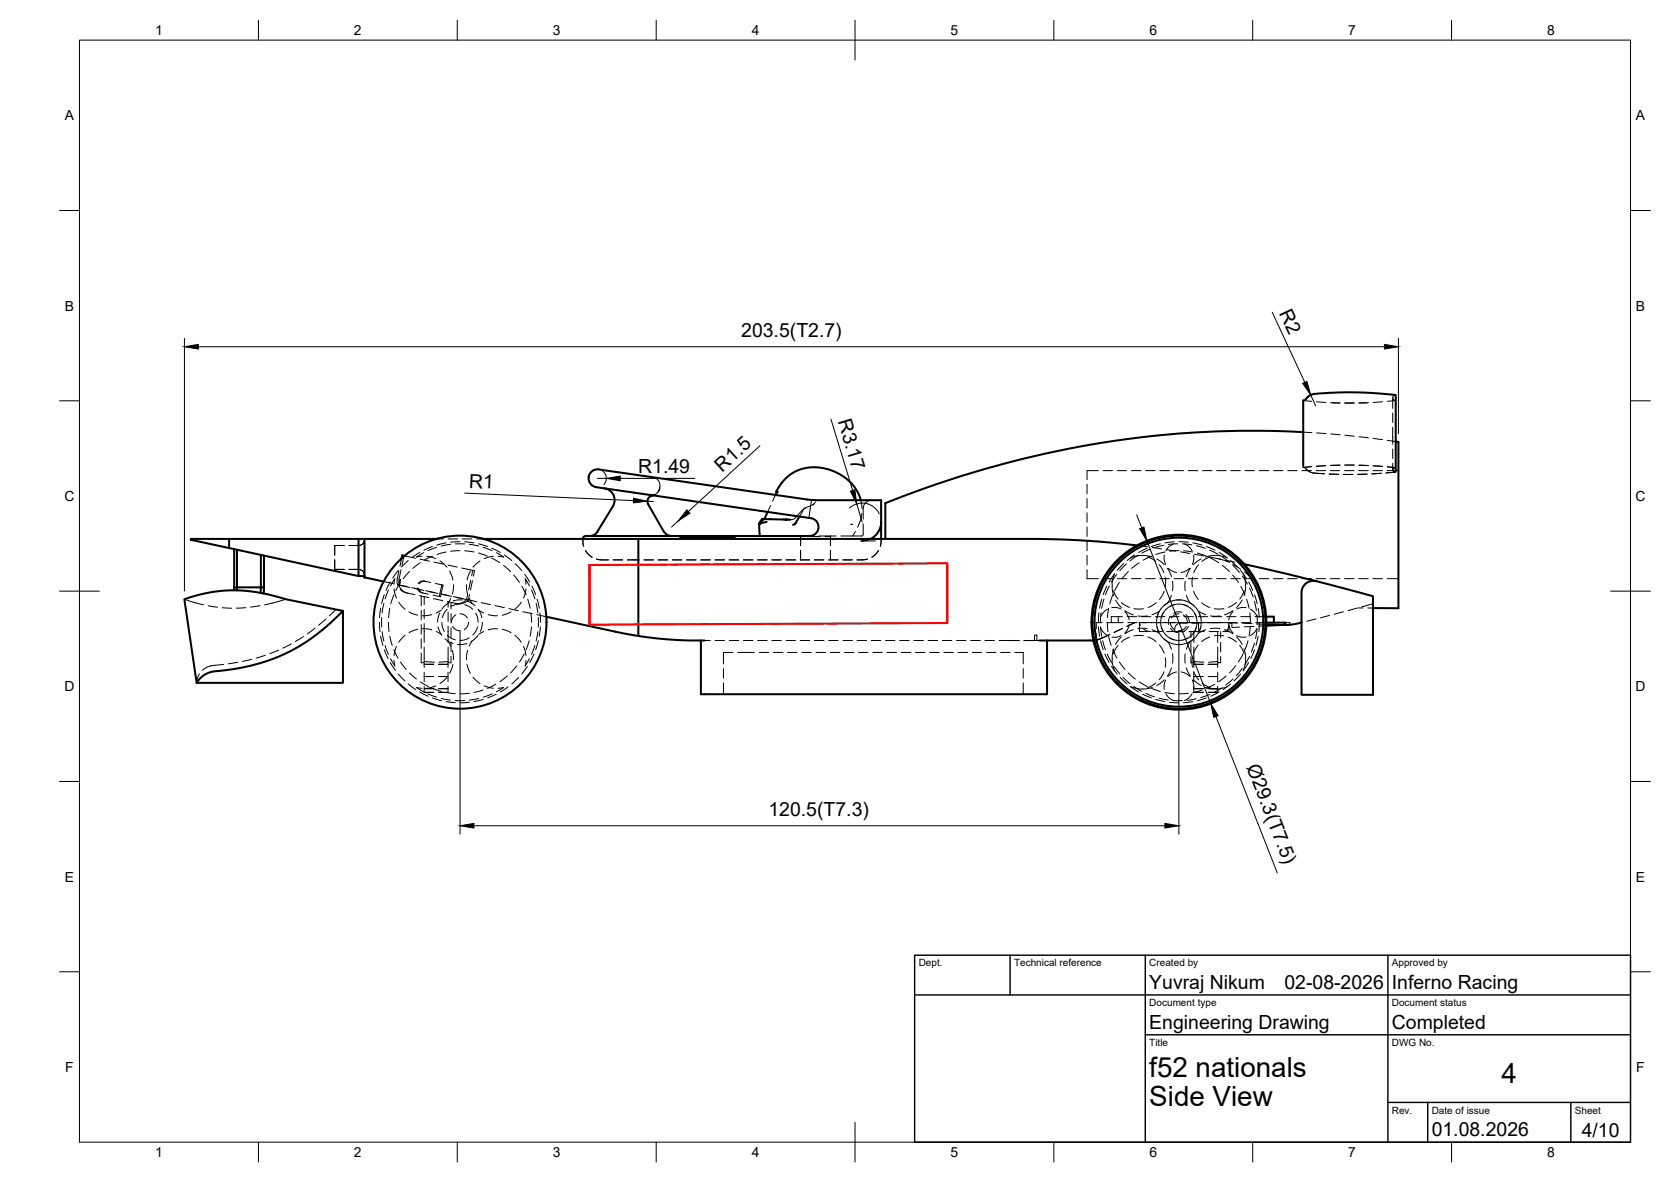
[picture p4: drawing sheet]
<svg xmlns="http://www.w3.org/2000/svg" width="297mm" height="210mm" viewBox="0 0 297 210" stroke-linecap="round" stroke-linejoin="round" font-family="sans-serif">
<!-- layer: Hidden -->
<g fill="none" stroke="#000" stroke-width=".18">
<path d="M231.6 71.2l1.5 .1M231.6 76.8l1.6 .1M234 71.4l1.7 .1M234 76.9l1.7 .1M236.5 71.6h1.7M236.5 77.1l1.7 .2M236.7 71.6h1.5M239 71.6h1.7M239 77.3l1.7 .2M241.5 71.6h1.5M241.5 77.6l1.7 .2M243.2 71.6h-1.7"/>
<path d="M244 77.9l1.7 .2M245.7 71.4l-1.6 .1M246.6 78.2l1.5 .3M247.5 75.9v3M247.5 73.4v1.7M247.5 70.7v1.8M247.5 79.8v1.7M248.1 70.2a.49 .49 0 0 0-.6 .5 .49 .49 0 0 0 .6 .5l-1.5 .1M46.9 98.7v1.1M59.5 99.5v1.7h1.7M61.2 96.9h-1.7v1.7M64.8 95.9a1.04 1.04 0 0 1-1.1 1h-1.7"/>
<path d="M71.4 99.2l-.3 1.4M71.8 98.7l-.3 1.7M71.9 98.8l1.9 .4M72.6 99.6l-1.3 1.1M74.6 98.2l-1.4 .9M74.7 99.3l1.6 .4M74.7 100l-1.3 1M75.3 98.2l-1.3 .8 1-.2M75.8 98.8l1.7 .5M76.9 97.1l-1.6 .7M76.9 98.8l-1.5 .7M77.1 99.9l1.7 .3"/>
<path d="M77.6 95.7h1.2M77.6 97.2l-1.6 .6M78.2 99.7l1.2 1.1M79.3 98.1l-1.6 .4M79.3 96.5l-1.6 .3M79.7 95.7h1.6M80.1 96.7l-1.7 .3M80.9 96.6h1.7M81.8 97.8l-1.7 .1M81.8 96.2l-1.7 .1M82.2 95.7h1.7M82.6 97.9l1.6 .2"/>
<path d="M82.6 96.3l1.6 .2M83.4 96.7l1.7 .3M84.7 95.7h1.3M85 98.3l1.6 .5M85.1 96.6l1.5 .5M85.3 99.7l-1.2 1.1M85.9 97.2l1.6 .6M87.4 99.1l1.4 .9M87.4 97.4l1.5 .8M87.7 98.8l-1.6 .5M88.2 98.2l1.3 .8-1-.2M89.6 98.6l1.4 1"/>
<path d="M103.6 95.7l.1 1.4zM104.1 97.8l.5 .7 .6 .5M106 99.3l2.1 .2M109 99.5h1.7M111.5 99.5h2.1M114.5 99.5h1.6M116 84.8a1.67 1.67 0 0 1 1.3 1.6 1.67 1.67 0 0 1-1.2 1.6M116.5 87.8l-.9 .1h.5M117 99.5h1.7M117.1 87.2l.2-.5-.4 .8M119.5 99.5h1.7M120.8 95.2v.3h1.4"/>
<path d="M122 99.5h1.7M122.2 95.2v.3M122.2 95.2v.3h2.1v-.3M123.2 95.2v.3M124.3 95.2v.3M124.6 99.5h1.6M124.6 95.2v.3M124.7 95.2v.3M125.1 95.2v.3M125.7 95.2v.3M125.7 95.2v.3h-1.4M125.8 95.2v.3"/>
<path d="M126.3 95.2v.3M126.8 95.2v.3M127.1 99.5h1.7M127.3 95.2v.3M128.2 95.2v.3M129.2 95.2v.3h-2v-.3v.3h-1.5M129.3 95.2v.3M129.6 99.5h1.7M130.7 95.2v.3h-1.5M132.1 99.5h1.7M134.7 99.5h1.6M135.1 93h.1"/>
<path d="M135.1 92.8l-.1 .2M135.1 92.8h.1M135.2 92.8l-.1 .2M135.2 92.8l-.2 .3M135.3 92.5l-.1 .3M135.4 92.4l.1-.1-.5 .8 .1-.3zM135.4 92.4l-.1 .1M135.4 92.4h.1M135.5 92.3l-.3 .5M135.5 92.2l-.2 .3M135.6 92.3l-.2 .3M135.6 92.2h.1"/>
<path d="M137 89.8l-.5 1.2-1.6-.3M137.2 99.5h1.7M137.3 91.1l1.7 .2M137.8 87.9l-.5 1.2M139.7 92.3h.1M139.7 99.5h1.7M139.8 91.4l1.7 .3M140.6 92.3h-.3M142.2 95.2l.1 .1h1M142.2 99.5h1.7M142.3 91.8l1.5 .2M142.3 95.2v1.8"/>
<path d="M142.3 97.8v1.7M143.2 90.2l-.6 .4-1.5 1.6-1.4 .1M143.8 92h.1M143.9 95.2h.8M144.1 95.3h1.7M144.2 88.8l-.4 3.2M144.4 89.7l.4-.3-.3 .3-1.6 .7-.8 1.4M144.8 99.5h1.6M145 89.2l-.1 .1M145.6 95.2h3M146.6 95.3h1M147.3 99.5h1.7"/>
<path d="M147.6 95.2v1.7M147.6 97.8v1.7M147.7 95.2l-.1 .1v1.7M149.8 99.5h1.7M151.2 93.1l.3 .1M152 94.4l-.4 .8M153 96.1l1-.1 .7-.3-.7 .3zM153 88.9l.2 1.5M153.2 91.2l-.2 1.1-.6 1.4M153.2 96.1h2.4M153.4 93.1v1.9l-.1 .2h-3.8M154.2 99.3l-1.9 .2"/>
<path d="M154.9 88.9a1.49 1.49 0 0 0-1.5 1.4v1.9M156.1 97.8l-.5 .7-.6 .5M156.6 95.7l-.1 1.4M185 95.7l.2 .1M193.2 98.7v1.7M193.2 96.2v1.6M193.2 93.6v1.7M193.2 91.1v1.7M193.2 88.6v1.7M193.2 86.1v1.6M195.2 83.6h-2v1.6M196 83.6h1.7"/>
<path d="M198.6 83.6h1.7M201.1 83.6h1.7M201.7 98.6l-1.4 1M202.1 96.9l1.9 .3M202.3 98.7l-1.4 .4M202.5 100l-1.4 1M203.1 98.7h-.9l-1.4 1M203.2 98.7l1.6 .3M203.6 83.6h1.7M203.9 97.4l-1.5 .8M203.9 98.9l1.5 .8M204.4 97.6l-1.5 .7"/>
<path d="M204.7 98.8l-1.5 .7M204.8 97.3l1.7 .2M205.6 99.3l1.3 1M206.1 83.6h1.7M206.2 96.6l-1.6 .5M206.8 96.9l-1.6 .4M206.9 98.6v.9l.3 .8M207 98.1l-1.6 .4M207.3 97.6l1.7 .3M208.6 96.6l-1 .7-.4 .6M208.7 83.6h1.7M208.7 96.3l-1.7 .2"/>
<path d="M209.3 96.6l-1.6 .1M209.5 97.8l-1.6 .1M209.5 96.2l1.7 .1M209.8 98l1.7 .3M210.2 96.6l1.6 .2M210.4 97.9l1.6 .2M210.5 96.6l.7 .4 .7 .8M211.2 83.6h1.7M212 96.5l1.6 .3M212.1 98.6l.1 .9-.3 .8M212.3 98.5l1.6 .3M212.6 97l1.6 .4"/>
<path d="M212.8 98.3l1.6 .5M213.5 99.3l-1.4 1M213.7 83.6h1.7M214.4 97.1l1.5 .7M214.8 98.9l2 .4 1.5 .6M215 97.7l1.5 .8M215.1 98.9l-1.5 .8M215.2 99.1l1.4 .9M215.9 98.7l-1.7 .3M216.2 83.6h1.7M216.7 99.3l.3 .1M216.7 98.2l1.4 .9"/>
<path d="M216.7 98.7l1.5 .4M216.8 98.7h-.9M217.2 98.9l1.4 1M217.8 99.5l1.7 .4M218.7 99.6l1.2 1.1M218.8 83.6h1.7M221.3 83.6h1.7M223.8 83.6h1.7M226.3 83.6h1.7M228.9 83.6h1.7M231.4 83.6h1.7M231.6 83l.4 .1 .8 .7 .9 .3"/>
<path d="M231.6 82.8v.2M233.1 82.9l-1.5 .1M233.7 84.1l1.7 .1zM233.9 83.6h1.7M234 82.8l1.6-.1-1.6 .1M236.3 84.2l1.6 .1zM236.4 83.6h1.7M238.2 82.6l-1.7 .1M238.8 84.3h1.6M238.8 84.3h1.7M239 83.6h1.7M239 82.6h1.7"/>
<path d="M241.3 84.3l1.7-.1zM241.5 83.6h1.7M243.2 82.7h-1.7h1.7M243.8 84.2l1.7-.1zM244 83.6h1.7M244.1 82.7l1.6 .2-1.7-.1M246.5 83.6h2.1M246.6 82.9l1.5 .2M247.5 82.3v1.2M248.1 83.1l-.4 .1-.2 .2 .2 .3 .4 .2M248.1 83.1l-.4 .1-.2 .2 .2 .3 .4 .2-1.8 .1 1.8-.1M248.1 83.7v.2"/>
<path d="M32.8 106.5l3.4 .9M35.4 119.7l-.3 .8-.1 .8M37 107.6l1.7 .3M39.5 108l1.7 .1M39.8 118l-2.5 .3-.8 .4-.5 .4M42.3 117.7l-1.7 .2M43.7 108h-1.7M44.7 117.1l-1.6 .4M46.2 107.6l-1.7 .3M46.9 103.2v2.2M46.9 100.7v1.7M47.2 116.4l-1.7 .5"/>
<path d="M49.5 115.5l-1.5 .6M50.8 106.5l-3.8 1M51.8 114.4l-1.5 .8M53.9 113.1l-1.4 .9M56 111.6l-1.4 1M57.9 110l-1.3 1.1M59.7 108.3l-1.2 1.1M62 101.2h1.7a1.05 1.05 0 0 1 1.1 1.1 1.05 1.05 0 0 0-1.1-1.1zM67.4 110.6l.1 1.6M67.7 108.1l-.2 1.6M67.7 113l.3 1.7M67.8 109.7v1.7"/>
<path d="M67.9 112.2l.3 1.7M68.2 103.3l1.7 .4M68.2 107.2l-.3 1.7M68.3 105.7l-.5 1.6M68.3 115.5l.7 1.5M68.5 114.7l.6 1.6M69 110.6l.1 1.6M69.1 104.8l-.6 1.6M69.3 108.1l-.2 1.6M69.3 113l.4 1.6M69.4 103.4l-.8 1.5M69.4 117.7l.9 1.4"/>
<path d="M69.4 117l.8 1.3-.2-1M70 105.7l-.5 1.6M70 115.4l.7 1.5M70 103.8l.2-1-.8 1.3M70 104.6l.5 1.7M70.5 114.9l-.5 1.6M70.7 103.9l1.7 .3M70.8 101.4l-1 1.3M70.8 119.8l1.1 1.2M70.9 107l1.1 1.2M70.9 104l.3 .5 .4 .5 .9 .4M70.9 101.4a4.4 4.4 0 0 0-.3 2.4l.1 .2"/>
<path d="M71 104l1.8 .4M71.1 102.9l-.1 1.1h-.1zM71.1 104.7l.2 .2a4.3 4.3 0 0 0 2.4 .8M71.2 103.5l-.8 1.4M71.2 117.6l1 1.3M71.3 101.2l-.4 1.7v.9M72 112.9l-1.1 1.2M72.7 108.7l1.5 .6M72.8 101.6l-1.1 1.2M72.8 119.6l1.2 1M73.2 104.4l1.6 .4M73.7 104.5l1.6 .4"/>
<path d="M74.2 104.5l.4 .7 1.5 .4M74.3 111.8l-1.6 .6M74.4 104.5l.3 .6 .5 .3M74.6 105.8l1.6 .4M74.9 116v1.7h.5M74.9 105.9v1.7M74.9 108.5v1.6M74.9 111v1.7M74.9 113.5v1.7M75.1 111.7l1.7 .2M75.4 115v2.5l1.8 .2M75.4 117.5v1.1"/>
<path d="M75.4 119.4v1.7M75.4 118h1.7M75.4 106v1.4M75.4 108.3v1.6M75.4 110.8v3.3M75.6 103.3h-.5l-.5 .4M75.6 104.9l1.7 .4M76.1 105.1l1.7 .3M76.6 103.5l-1.6-.3-.7 .5M76.7 109.2l-1.6 .2M77 106.4l1.7 .3M77.4 103.7l1.1 .2-.4 2.1-1.1-.3"/>
<path d="M77.5 112.2l.9 .5M77.9 111.4l.6 1.5M77.9 118h1.7M78 117.7l1.6-.2v1.1M78.1 105.5l1.7 .3M78.1 108.9l-.3 1.6M78.4 108.4l-.9 .5M78.5 103.9h.2l-.4 2.1h-.2M78.5 110.6l.1 .6 .4 1M78.6 105.6l1.6 .4M79.1 113.5l1.4 .8M79.5 108.3l-.6 .8-.3 .6"/>
<path d="M79.5 112.8l.5 .5 .9 .4M79.5 106.9l1.6 .3M79.6 113.9l.5 .9M79.6 100.4l1.7 .3M79.6 119.4v1.7M79.6 115v2.7h.6v-1.1M79.6 106.9v1M79.6 108.7v1.7M79.6 111.2v2.9M79.8 107.1l-.7 .5-.5 .6M79.9 101.5l.6 1.5M80.1 106.3l-.5 .9"/>
<path d="M80.2 107v1.2M80.2 109v1.7M80.2 111.5v1.7M80.2 114.1v1.7M80.4 115.6l.2 1.6M80.5 111.3l.4 .5 .8 .3M80.5 118.1l-.6 1.5M80.6 106l1.6 .4M80.6 103.9l-.2 1.6M81 109.2l-.5 .5-.3 .8M81.1 107.2l.3 .1M81.1 106.1l1.8 .4"/>
<path d="M81.8 109l.7 .2 .6 .6M81.8 107.3l-1 .2-.7 .3M82.1 100.9l2.2 .5-.2 .9M82.2 106.6h-.9l-.8 .2M82.6 107.4l.7 .3 .7 .6M82.9 106.5l-.8 .6-1 .1M82.9 103.9l.2 1.6M82.9 106.5l.3 .1M83 106.8l.6 .2 .8 .6M83 114.3l-.8 .2h-.9M83 118.1l.6 1.5M83.1 106.5l1.6 .4"/>
<path d="M83.1 115.6l-.2 1.6M83.1 105.6l-.2 .9M83.2 106.6a2.16 2.16 0 0 1-2.1 .6M83.3 110.6l-.2 .6-.6 .7M83.4 113.3l-.9 .4-.7 .1M83.4 106.3l.5 .9M83.4 105.6l-.2 1M83.6 101.5l-.6 1.5M83.7 103.1l-.4 1.7M83.9 113.9l-.5 .9M84 103.2l-.4 1.6M84 101.3l-.2 1"/>
<path d="M84.6 108.9l.3 .8 .1 .8M84.9 111.4l-.4 .8-.5 .6M85 108.2l.5 .9 .1 .6M85 112.9l-1.3 1.1M85.1 108.4l.9 .5M85.5 107.1l1.7 .3M85.7 110.6l-.3 1.6M86 112.2l-.9 .5M86.8 109.2l1.6 .2M88 107.6l1.6 .4M88.4 111.7l-1.6 .2M89.3 111.8l1.5 .6"/>
<path d="M89.5 100.5l1.2 1.1M90.5 108.1l1.6 .4M90.8 108.7l-1.5 .6M91.3 102.2l1 1.3M91.5 112.9l1.1 1.2M91.6 100.1l1.1 1.2M91.9 118.3l-1.1 1.2M92.6 107l-1.1 1.2M92.8 104.2l.7 1.5M92.9 108.7l1.7 .3M93 114.9l.5 1.6M93.2 116.2l-.9 1.4"/>
<path d="M93.2 102l.9 1.4M93.5 104.6l-.5 1.7M93.5 103.8l-.2-1 .8 1.3M93.7 118.4l-1 1.3M93.8 106.5l.4 1.6M94.1 113.8l-.6 1.6M94.1 117l-.8 1.3 .2-1M94.4 108.9l.1 1.6M94.5 111.4l-.3 1.6M94.5 104.8l.6 1.6M94.5 104.1l.7 1.6M94.9 116.2l-.7 1.5"/>
<path d="M95.1 114.7l-.6 1.6M95.3 107.2l.3 1.7M95.4 109.2l1.7 .4M95.5 106.4l.3 1.7M95.6 112.2l-.3 1.7M95.7 109.7v1.7M95.7 113.8l-.5 1.6M96 108.9l.1 1.6M96 111.4l-.2 1.6M104.8 100.4h1.1h-1.1v1.1M104.8 102.3v1.7M104.8 104.8v1.7"/>
<path d="M104.8 107.4v1.6M104.8 109.9v1.1h1.1M104.8 100.4v1.1M106.7 111h1.7M106.7 100.4h1.7M110.9 111h-1.7M110.9 100.3l-1.7 .1M113.4 110.9l-1.7 .1M113.4 100.3h-1.7M114.2 110.9h1.8M114.2 100.3h1.8M116.8 110.9h1.7"/>
<path d="M116.8 100.3h1.7M121 110.9h-1.7M121 100.3h-1.7M121.8 100.3h1.7M123.5 110.9h-1.7M124.3 110.9h1.8M124.3 100.3h1.8M125.2 113.8h1.1M126.8 110.9h1.8M127.1 113.8h1.7M128.6 100.3h-1.8M128.6 118.8v1.7"/>
<path d="M129.6 113.8h1.7M130.3 115.9h-1.7v2.1M131.1 110.9h-1.7M131.1 100.3h-1.7M131.1 115.9h3M131.9 100.3h1.7M132.1 113.8h1.7M133.6 110.8l-1.7 .1M134.4 110.8h1.8M134.4 100.2h1.8M134.7 113.8h1.7M134.9 115.9h1.7"/>
<path d="M137 110.8h1.7M137.2 113.8h1.7M137.5 115.9h1.6M138.7 100.2h-1.7M139.7 113.8h1.7M140 115.9h1.7M141.2 110.8h-1.7M141.2 100.2h-1.7M142 100.2h1.7M142.2 113.8h1.7M142.5 115.9h1.7M143.7 110.8h-1.7"/>
<path d="M144.5 110.8h1.8M144.5 100.2h1.8M144.8 113.8h1.7M145 115.9h1.7M147.3 113.8h1.7M147.6 115.9h1.6M148.8 110.8h-1.7M148.8 100.2h-1.7M149.8 113.8h1.7M150.1 115.9h1.7M151.3 110.8h-1.7M151.3 100.2h-1.7"/>
<path d="M152.1 110.8h1.7M152.1 100.2h1.7M152.3 113.8h1.7M152.6 115.9h1.7M154.6 110.8h1.8M154.6 100.1h1.8M154.9 113.8h1.6M155.1 115.9h1.7M157.4 113.8h1.7M157.7 115.9h1.6M158.9 110.7l-1.7 .1M158.9 100.1h-1.7"/>
<path d="M159.9 113.8h1.7M160.2 115.9h1.7M161.4 110.7h-1.7M161.4 100.1h-1.7M162.2 110.7h1.7M162.2 100.1h1.7M162.4 113.8h1.7M162.7 115.9h1.7M164.7 110.7h1.8M164.7 100.1h1.8M165 113.8h1.6M165.2 115.9h1.7"/>
<path d="M167.5 113.8h1.7M167.8 115.9h1.6M168.3 110.7h.1M168.3 102v1.7M168.3 104.6v1.6M168.3 107.1v1.7M168.3 109.6v1.1M168.3 110.7h-1M168.4 109.6v1.1h-1.1M168.4 100.1v1.1M168.4 102v1.7M168.4 104.6v1.6"/>
<path d="M168.4 107.1v1.7M168.4 100.1h-1.1M168.4 100.1h-.1v1.1M170 113.8h1.7M170.3 115.9h1.7M172.5 113.8h1.7M172.8 115.9h1.7M175.1 113.8h1.6M175.3 115.9h1.7M177.6 113.8h1.9M177.9 115.9h1.6M179.5 113.8h1.6z"/>
<path d="M179.5 113.8h.1M180.4 115.9h1.5v2.1M181.9 118.8v1.7M183.7 113.8h1.1M183.7 113.8h.1M184.3 113.8v-1h-.4v1h-1.9h1.7M193.2 101.2v1.6h2M194.9 112.6v1.1l2.3-1M194.9 113.7l-.6 .1M195.2 111.4l.2 1.6M195.3 108.9l-.1 1.6M195.6 113.8l.5 1.6"/>
<path d="M195.6 111.4l.2 1.6M195.6 111.5l.4 .7 .8 .7M195.7 108.9l-.1 1.6M195.8 106.4l-.4 1.7M195.9 110.6h-1v1.1M195.9 113.3l-1.7 .5M196 113.8l.5 1.6M196 102.8h1.7M196.2 106.4l-.4 1.7M196.4 116.2l.7 1.5M196.7 110.6h2.9M196.7 104.1l-.6 1.6"/>
<path d="M196.8 116.2l.8 1.5M196.8 110.6l.1 1.6M196.8 108.2l-.8 .7-.4 .7M197.1 108.1l-.3 1.6M197.1 113l.4 1.6M197.2 104.1l-.7 1.6M197.3 112.7l-1.6 .8-1.3 .4M197.6 118.4l1 1.3M197.6 108l.9-.1 .8 .3M197.7 103.2v1M197.7 104.2l.3 1.6M197.7 116.9v1"/>
<path d="M197.7 117.8l.4 1.4M197.8 105.7l-.6 1.6M197.8 115.4l.7 1.5M197.9 105l.8 1.4M198 115.3l-.3 1.6M198 118.4l1 1.3M198.1 102l-1 1.4M198.1 101.9l-.4 1.4M198.3 106.6l1 1.3M198.5 102l-.9 1.4M198.6 102.8h1.7M198.7 114.7l-.8 1.4"/>
<path d="M198.8 109.6v1M199 103.5l-.9 1.4M199 117.6l1 1.3M199.3 112.9l-.8 .3h-.9M199.3 113.2l-1 1.3M199.3 107.1l1.4 .8M199.5 109.6h-2v1M199.5 111.6l-1.5 .7M199.5 111.7l-1.5 .7M199.7 100.1l-1.1 1.2M199.9 108.7l.5 .5 .3 .9M199.9 108.5l1.5 .7"/>
<path d="M200.2 100.2l-1.2 1.2M200.3 111.3l1.4-.7-1.4 .7M200.3 109.6h1.7M200.5 110.6h1.6M200.5 101.6l-1.1 1.2M200.5 119.6l1.3 1M200.7 111l-.3 .9-.4 .5M200.7 113.2l-1.4 .9M201.1 102.8h1.7M201.4 111.9l-1.5 .7M201.6 108.1l1.6 .1M202.2 111.7h1.7"/>
<path d="M202.3 109.4h1.6M202.5 110.6v1.6h1.5M202.9 109.6h1.6M203 110.6h16.8M203.2 113h-1.7M203.2 111.7l.6 .4 .8 .1M203.6 102.8h1.7M203.7 110.6h-1.2l.2 .5M204 113.2l1.5 .8M204.7 111.9l1.4 .6M204.9 112.2h1.6M205.4 109.6h1.7"/>
<path d="M205.5 107.1l-1.5 .8M205.6 111.4l.2 .6 .5 .9M205.9 108.9a3.8 3.8 0 0 0 0 3.3M206 100.3l.9 1.4M206.1 114.6l.8 1.4M206.1 108.6l-1.4 .6M206.1 102.8h1.7M206.3 108.2l-.5 .9-.2 .6M206.3 112.9l.6 .6a2.36 2.36 0 0 1 1.3 1.8M206.4 111.4a3.3 3.3 0 0 0 2.3 2.3M206.7 108.9a3.3 3.3 0 0 0 0 3.3M206.9 113.5a3.9 3.9 0 0 0 3.1 1"/>
<path d="M206.9 119.3l-.9 1.5M206.9 105.1l-.8 1.4M207.1 102.6v1.6M207.1 116.9v1.6M207.5 101l.7 1.5M207.7 101l.5 .4 .9 .3M207.9 113.3l.9 .4 .7 .1M207.9 107.8a3.2 3.2 0 0 1 3.2 0M207.9 109.6h1.7M208 109.5l-.3 .6v.9M208 110.6l.2 .6 .6 .7M208 111.7l.5 .4 .9 .3"/>
<path d="M208.2 105.8a2.91 2.91 0 0 1-1.3 1.8l-.6 .6M208.2 118.7l-.7 1.5M208.4 116.2v1.6M208.4 103.3v1.6M208.7 102.8h1.7M208.7 107.4a3.2 3.2 0 0 0-2.3 2.3M209.1 119.4l-.9 .3-.6 .5M209.1 106.6a4.1 4.1 0 0 1 3.1 1M209.5 109l-.7 .2-.6 .6M209.9 119.4l1 .3 .5 .4M209.9 106.6a4.1 4.1 0 0 0-3 1M210.1 108.8l-.7-.1-.8 .3"/>
<path d="M210.3 109.2l.5 .5 .2 .8M210.4 107.4a3.2 3.2 0 0 1 2.2 2.3M210.4 109.6h1.7M210.7 103.3v1.7M210.7 116.2v1.6M210.8 109.2l.5 .7 .1 .6M210.8 111.3l-.4 .5-.9 .3M210.8 118.7l.8 1.5M210.9 105.8a2.91 2.91 0 0 0 1.3 1.8l.5 .6M211 110.7h-1.2a1.05 1.05 0 0 0-.9 1.5h1.6h-3.1M211.2 113.3l-.9 .4-.8 .1M211.2 102.8h1.7"/>
<path d="M211.2 111.3l-.5 .7-.6 .3M211.4 101l-.5 .4-.9 .3M211.6 101l-.8 1.5M211.7 116.7v1h.5M211.7 110.6h2.1M211.7 112.2v1.1M211.7 114.1v1.7M211.9 110.7h1.1v1.5h-1.6h2.6M211.9 116.9l.1 1.6M212 102.6l-.1 1.6M212.1 105.1l.9 1.4M212.2 119.4v1.7"/>
<path d="M212.2 119.3l.8 1.5M212.2 118h1.7M212.2 117.5l1.8 .2M212.2 117.5v1.1M212.2 113.5a3.9 3.9 0 0 1-3.1 1M212.2 112.2v1.9M212.2 115v2.5M212.3 108.9a3.2 3.2 0 0 1 0 3.3M212.7 111.4a3.3 3.3 0 0 1-2.3 2.3M212.7 112.9l-.5 .6a2.35 2.35 0 0 0-1.3 1.8M212.7 108.2l.7 1.5M213 109.6h1.6"/>
<path d="M213 114.6l-.9 1.5M213 108.6l1.3 .6M213 100.3l-.8 1.5M213.2 108.9a3.8 3.8 0 0 1 0 3.3M213.4 111.4l-.7 1.5M213.6 107.1l1.4 .8M213.7 102.8h1.7M214.3 111.9l-1.3 .6M214.6 110.6h2.4M214.7 118h1.7M214.8 117.7l1.6-.2v1.1M214.9 112.2h1.7"/>
<path d="M215 113.2l-1.4 .8M215.1 109.4h1.7M215.5 109.6h1.7M215.8 113h1.7M216.2 102.8h1.7M216.4 119.4v1.7M216.4 115v2.7h.6v-1M216.4 112.2v1.9M216.8 111.7h-1.7M217 112.2v1.1M217 114.1v1.7M217.3 100.5l1.2 1.1"/>
<path d="M217.5 108.1l-1.7 .1M217.6 111.9l1.5 .7M218 109.6h1.7M218.3 113.2l1.4 .8M218.4 111l.3 .9 .5 .6M218.4 111.1a1.04 1.04 0 0 1-1 1.1M218.4 110.6v1.6h-1M218.7 110.7l.3 .1M218.8 102.8h1.7M219.1 100.2l1.4 .9M219.1 102.2l1 1.3M219.1 108.5l-1.5 .7"/>
<path d="M219.2 108.7l-.5 .6-.3 .9M219.2 100.5l1.1 1.2M219.6 118.3l-1.1 1.2M219.8 107l-1.5 .9M219.8 113.1l1 1.4M219.8 112.9l.8 .3h.9M220 110.7l-1.7-.1 .7 .1v.8l1.3-.1M220.3 100.1l.8 .1M220.3 114.7l.8 1.4M220.5 119.8l-1.2 1.2M220.5 101.4l1 1.3M220.5 109.6h1.7"/>
<path d="M220.5 104.2l.8 1.5M220.7 110.6h1.6M220.8 106.6l-1 1.3M220.8 118.8l-1.1 1.2M220.8 102.4l.9 1.4M220.9 110.7l1.6 .1M220.9 116.2l-.8 1.4M220.9 101.9l.5 1.4M221.1 115.3l.3 1.6M221.2 105l-.9 1.4M221.2 101.6l1.4 1.1M221.3 102.8h1.7"/>
<path d="M221.4 116.9v1M221.4 117.8l-.5 1.4M221.4 103.2v1M221.4 104.2l-.3 1.6M221.5 108h-.9l-.8 .2M221.6 106.5l.4 1.6M221.8 113.8l-.5 1.6M221.9 117.7l-.9 1.4M221.9 103.4l.8 1.5M222.1 116.6l-.8 1.5M222.1 104.5l.6 1.6M222.1 108.9l.1 1.6"/>
<path d="M222.2 111.4l-.2 1.6M222.2 108.2l.8 .7 .4 .6M222.8 111.3l-1.6 .1M223 106.9l.3 1.6M223 114.3l-.6 1.5M223 115.5l-.7 1.5M223 105.7l.5 1.6M223.1 109.6h1.9M223.2 110.6h1.9M223.4 110.8l1.7 .1M223.4 109.3l.1 1.7M223.4 111.8l-.2 1.7"/>
<path d="M223.4 111.6l-.4 .7-.7 .6M223.6 108.1l.2 1.6M223.6 113l-.4 1.7M223.8 102.8h1.7M223.8 110.6l-.1 1.6M225 111.2h-1.3M226.3 109.6v1M226.3 102.8h1.7M228.3 110.6v.5M228.5 110.6h.8v.4M228.9 102.8h1.7M231.4 102.8h1.7"/>
<path d="M231.4 110.6h-.1M233.9 110l-1.6 .4M233.9 102.8h1.7M236.3 109.3l-1.6 .5M236.4 102.8h1.7M238.8 108.7l-1.6 .4M239 102.8h1.7M241.2 108l-1.6 .5M241.4 108h.9M241.5 102.8h1.7M243.1 108h.9M244 102.8h1.7"/>
<path d="M244 107.3l-2 .5M246.5 102.8h2.1M72.6 121.5l1.3 1M74.6 122.9l1.5 .8M74.7 121.1l1.4 .9M75 122.3l-1-.2 1.3 .8M75.4 121.9v1.1h1.7M75.4 122.4h1.7M75.4 120.2h1.7M76 123.3l1.6 .6M76.9 124l1.6 .5M76.9 122.3l1.6 .5"/>
<path d="M77.4 121.8l-1.6 .5M77.9 122.4h1.7M77.9 120.2h1.7M78.4 124.1l1.7 .3M79.3 123l1.6 .2M79.3 124.7l1.6 .1M79.4 120.3l-1.2 1.2M79.6 122v1h-1.7M80.9 124.5h1.7M83.4 123.2l-1.6 .1M83.4 124.8l-1.6 .1M84.1 120.3l1.2 1.1"/>
<path d="M85.1 124.1l-1.7 .3M85.9 122.6l-1.6 .4M85.9 124.3l-1.6 .3M86.1 121.8l1.6 .5M87.5 123.3l-1.6 .6M88.1 121.6l-1.5 .7M88.2 123.3l-1.5 .7M88.5 122.3l1-.2-1.3 .8M90.1 120.1l-1.3 1M90.3 122l-1.4 .9M92.2 120.4l-1.2 1.1M128.6 121.3v2"/>
<path d="M181.9 121.3v2M199.1 120.4l1.2 1.1M199.6 120.3l1.2 1.1M200.9 122l1.4 .4M201 122l1.4 .9M201.5 121.9l1.4 .9M202.5 121.1l1.4 .9M203.1 123.3l1.5 .7M203.1 122.4h-.9M203.7 123.2l1.5 .6M204.7 122.3l1.6 .5M204.8 122.1l-1.6 .3"/>
<path d="M205.4 124.3l1.6 .3M205.4 121.4l-1.4 .8M206 124l1.6 .4M206.9 120.8l-1.3 1M207.1 123l1.6 .2M207.2 120.8l-.3 .8v.9M207.2 123.3l.7 .8 .7 .4M207.9 124.8l1.6 .1M208.5 124.5h1.6M211.2 123.2l-1.7 .1M211.9 123.2l-.7 .9-.7 .4M211.9 120.8l.3 .8-.1 .9"/>
<path d="M212 124.7l-1.6 .1M212.1 120.8l1.4 1M212.2 121.9v1.1h1.7M212.2 122.4h1.7M212.2 120.2h1.7M212.6 124.1l-1.6 .3M213.6 122.6l-1.6 .4M213.6 121.4l1.5 .8M214.3 122.1l1.6 .3M214.4 124l-1.6 .5M214.7 122.4h1.7M214.7 120.2h1.7"/>
<path d="M215 123.4l-1.6 .5M215.9 121.6l-1.5 .7M215.9 122.4h.9M216.4 122v1h-1.7M216.7 122.9l-1.5 .8M217.2 122.2l-1.4 .8M217.9 120.1l-1.3 1M218.2 122l-1.5 .4M218.7 121.5l-1.3 1M219.2 120.6l-1.3 1.1"/>
</g>
<!-- layer: Visible -->
<g fill="none" stroke="#000" stroke-width=".36">
<path d="M231.6 76.8l-5.9-.2-5.3-.1-8.3 .4-5.4 .4-7 .8-5.3 .8-7.6 1.5-5.8 1.3-5.1 1.4-6.8 2.1-6.2 2.1-5.5 2.1v6.3M232.1 70.9l-.5 .3v11.6M232.1 70.9a2.54 2.54 0 0 1 2.5-1l3.1-.2h3.7l6.7 .5v13.5M248.1 78.5h.5v29.6l-4.6-.1M40.7 95.7v1.7M41.6 97.6v7.3M42.1 97.7v6.7h4.3v-5.8M46.9 98.7v6.7M63.7 95.7v6.6M64.8 95.7h12.8M64.8 95.7h-30.9v.2l.4 .1 29.4 6.3M64.8 95.7v6.9"/>
<path d="M71.9 98.8l-.4-.1-.1 .5M86 95.7h27.5M104.6 84.8h.1M104.6 84.8a1.72 1.72 0 0 0 1.9 1.8l37.6 5.5 .6 .2 .5 .4 .2 .5 .1 .7-.2 .4-.3 .5-1 .4h-40l-.3 .2-.1 .3M104.6 84.7a1.7 1.7 0 0 1 2.3-1.2l37 5.3 12.7 .1v3.8M106.2 94.5a1.59 1.59 0 0 1-1.4 .7M107.4 86.8a2.12 2.12 0 0 1 1.5 3.2l-2.7 4.5M113.5 95.7h71.5l8.4 .4 8.7 .8M113.5 95.7v17.3l5.2 .6 6.5 .2M116.1 88a1.08 1.08 0 0 0-.9 1.6l2.8 4.8a1.61 1.61 0 0 0 1.4 .8M135 93v2.2M135.1 92.8l-.1 .2"/>
<path d="M135.1 92.8l-.1 .3M135.5 92.2l-.5 .8M135.5 92.3l-.4 .5M135.5 92.2l-.1 .2M135.6 92.2l-.5 .6M135.6 92.3h3.7h.4v.1M135.6 92.3l-.2 .3M135.6 92.2h.1M135.6 92.2h-.1M135.7 92.2h.1M136.3 92.7l-1.2 .3M136.4 90.9l-.6 1.3"/>
<path d="M137.8 87.9l.3-.5-.1-.1 1-1.6 1.5-1.4 .8-.5 1.4-.5 1.2-.3h1.1l1.2 .2 1.5 .3 1.2 .6 1.3 .8 1.7 1.6 .6 1.1 .5 1.3M139.7 92.3h.1M139.7 92.3v.1M139.7 92.3h.5M141.4 92.9l-.5 .3M142.1 91.8l-.8 1.2M156.6 92.7v3M156.6 92.7a3.4 3.4 0 0 1-1.9 3M32.8 106.5l2.8-.9 2.3-.5 2.7-.2h2.4l3.9 .5 3.9 1.1 10.2 2-2.2 2.1-2.6 2.2-2.4 1.7-2.7 1.4-3.3 1.4-3.4 1-2.8 .6-4.3 .6-1.4 .7-.9 1.1zM41.6 104.4h.5v.5M46.9 104.4h-.5l-.1 .9M61 108.5v12.8h-26"/>
<path d="M63.7 102.3h1.1v.3M64.8 102.6h.1M64.8 102.6l3.4 .7M97.1 109.6l12.6 2.7 3.8 .7M124.6 113.8v9.5h61.5v-9.5M194.2 113.8h-9.4M194.2 113.8l.2 .1M194.2 113.8h.1M221.1 100.2l11 2.6 11.9 3.1v17.5h-12.7v-18.4l.4-.8 .6-.7 .8-.3 .9 .1M225 109.6h1.4v1M225.1 110.6h3.4v.4M225.1 110.9l2.7 .1"/>
<path d="M227.8 111h.7M227.8 111l-2.8 .2M231.3 110.6l-1.3 .3-1.5 .1"/>
<circle cx="81.8" cy="110.5" r="15.4"/>
<circle cx="209.5" cy="110.5" r="15"/>
<circle cx="209.5" cy="110.5" r="15.4"/>
<circle cx="209.5" cy="110.5" r="15.5"/>
</g>
<g fill="#000">
<circle cx="135.1" cy="93" r=".18"/>
<circle cx="135.1" cy="92.8" r=".18"/>
<circle cx="135.2" cy="92.7" r=".18"/>
<circle cx="135.4" cy="92.4" r=".18"/>
<circle cx="135.6" cy="92.2" r=".18"/>
<circle cx="135.9" cy="92.2" r=".18"/>
<circle cx="138" cy="87.4" r=".18"/>
<circle cx="138" cy="87.5" r=".18"/>
<circle cx="139.7" cy="92.3" r=".18"/>
<circle cx="140.2" cy="92.3" r=".18"/>
</g>
<!-- layer: Sketch7 -->
<path d="M104.8 100.4l63.6-.3v10.6l-63.6 .3zM168.3 100.1v10.6" fill="none" stroke="#f00" stroke-width=".36"/>
<!-- layer: BORDER -->
<g fill="none" stroke="#000" stroke-width=".18">
<path d="M14.1 7.1h275.7v195.8h-275.7zM45.9 3.6v3.5M81.3 3.6v3.5M116.6 3.6v3.5M152 3.6v7.1M187.3 3.6v3.5M222.7 3.6v3.5M258 3.6v3.5M10.6 37.4h3.5M289.8 37.4h3.5M10.6 71.2h3.5M289.8 71.2h3.5"/>
<path d="M10.6 105h7.1M286.3 105h7M10.6 138.8h3.5M289.8 138.8h3.5M10.6 172.7h3.5M289.8 172.7h3.5M152 199.4v7.1M45.9 202.9v3.6M81.3 202.9v3.6M116.6 202.9v3.6M187.3 202.9v3.6M222.7 202.9v3.6"/>
<path d="M258 202.9v3.6"/>
</g>
<!-- layer: TITLEBLOCK -->
<path d="M162.6 169.7h127.2v33.2h-127.2zM162.6 176.8h127.2M179.5 169.7v7.1M203.6 169.7v33.2M246.7 169.7v33.2M203.6 183.8h86.2M246.7 195.9h43.1M253.8 195.9v7M279.2 195.9v7" fill="none" stroke="#000" stroke-width=".25"/>
<!-- layer: FD_Dimensions -->
<g fill="none" stroke="#000" stroke-width=".18">
<path d="M226.1 55.5l5.8 12.4M32.8 60.1v44.9M35.3 61.6h210.8M135.1 79.2l-12.8 11.7M147.7 74.5l3.9 12.6M233 70.2l.8 1.9M248.6 60.1v16.9M82.6 87.6l30 1.3M106.2 85h1.6M107.1 83.7a1.58 1.58 0 0 1 .2 2.4M110.2 85h13.3M115.1 89l1 .1"/>
<path d="M120.5 92.6l-1.1 1M151 90.2a3.4 3.4 0 0 1 5.3 1.1M152.3 89.5l.9 3.2M202 91.5l.9 2.3M203.8 96.1l11.4 28.9M81.8 112v36.2M209.5 112v36.2M216.1 127.3l10.9 27.8M84.2 146.7h122.8"/>
</g>
<path d="M32.8 61.6l2.5-.4v.8zM231.5 68.1l.8-.3 .7 2.4zM246.1 61.2l2.5 .4-2.5 .4zM107.8 85l2.4-.4v.8zM112.6 88.5l2.5 .5-2.5 .3zM122.1 90.6l.5 .6-2.1 1.4zM151.1 87.3l.8-.3 .4 2.5zM202.6 93.9l.7-.3 .5 2.5zM215.2 125l1.3 2.2-.8 .3zM81.8 146.7l2.4-.4v.8zM207 146.3l2.5 .4-2.5 .4z" fill="#000" stroke="#000" stroke-width=".18"/>
<g font-size="4.9">
<text x="204.3" y="191.3">f52 nationals</text>
<text x="204.3" y="196.6">Side View</text>
<text x="266.9" y="192.5">4</text>
</g>
<g font-size="3.5">
<text x="131.7" y="59.9">203.5(T2.7)</text>
<text x="227.3" y="55.7" transform="rotate(65 227.3 55.7)">R2</text>
<text x="148.9" y="74.9" transform="rotate(73 148.9 74.9)">R3.17</text>
<text x="113.4" y="84">R1.49</text>
<text x="128.4" y="84" transform="rotate(-43 128.4 84)">R1.5</text>
<text x="83.4" y="86.7" transform="rotate(3 83.4 86.7)">R1</text>
<text x="221.5" y="136.3" transform="rotate(69 221.5 136.3)">Ø29.3(T7.5)</text>
<text x="136.6" y="145">120.5(T7.3)</text>
<text x="204.3" y="175.7">Yuvraj Nikum</text>
<text x="228.3" y="175.7">02-08-2026</text>
<text x="247.4" y="175.7">Inferno Racing</text>
<text x="204.3" y="182.8">Engineering Drawing</text>
<text x="247.4" y="182.8">Completed</text>
<text x="254.5" y="201.9">01.08.2026</text>
<text x="281.1" y="202">4/10</text>
</g>
<g font-size="2.5">
<text x="27.6" y="6.2">1</text>
<text x="62.9" y="6.2">2</text>
<text x="98.3" y="6.2">3</text>
<text x="133.6" y="6.2">4</text>
<text x="169" y="6.2">5</text>
<text x="204.3" y="6.2">6</text>
<text x="239.6" y="6.2">7</text>
<text x="275" y="6.2">8</text>
<text x="11.5" y="21.4">A</text>
<text x="290.7" y="21.4">A</text>
<text x="11.5" y="55.2">B</text>
<text x="290.7" y="55.2">B</text>
<text x="11.5" y="89">C</text>
<text x="290.7" y="89">C</text>
<text x="11.5" y="122.8">D</text>
<text x="290.7" y="122.8">D</text>
<text x="11.5" y="156.6">E</text>
<text x="290.7" y="156.6">E</text>
<text x="11.6" y="190.4">F</text>
<text x="290.8" y="190.4">F</text>
<text x="27.6" y="205.6">1</text>
<text x="62.9" y="205.6">2</text>
<text x="98.3" y="205.6">3</text>
<text x="133.6" y="205.6">4</text>
<text x="169" y="205.5">5</text>
<text x="204.3" y="205.6">6</text>
<text x="239.6" y="205.6">7</text>
<text x="275" y="205.6">8</text>
</g>
<g font-size="1.8">
<text x="163.3" y="171.7">Dept.</text>
<text x="180.2" y="171.7">Technical reference</text>
<text x="204.3" y="171.7">Created by</text>
<text x="247.4" y="171.7">Approved by</text>
<text x="204.3" y="178.7">Document type</text>
<text x="247.4" y="178.7">Document status</text>
<text x="204.3" y="185.8">Title</text>
<text x="247.4" y="185.8">DWG No.</text>
<text x="247.4" y="197.8">Rev.</text>
<text x="254.5" y="197.8">Date of issue</text>
<text x="279.9" y="197.8">Sheet</text>
</g>
</svg>
